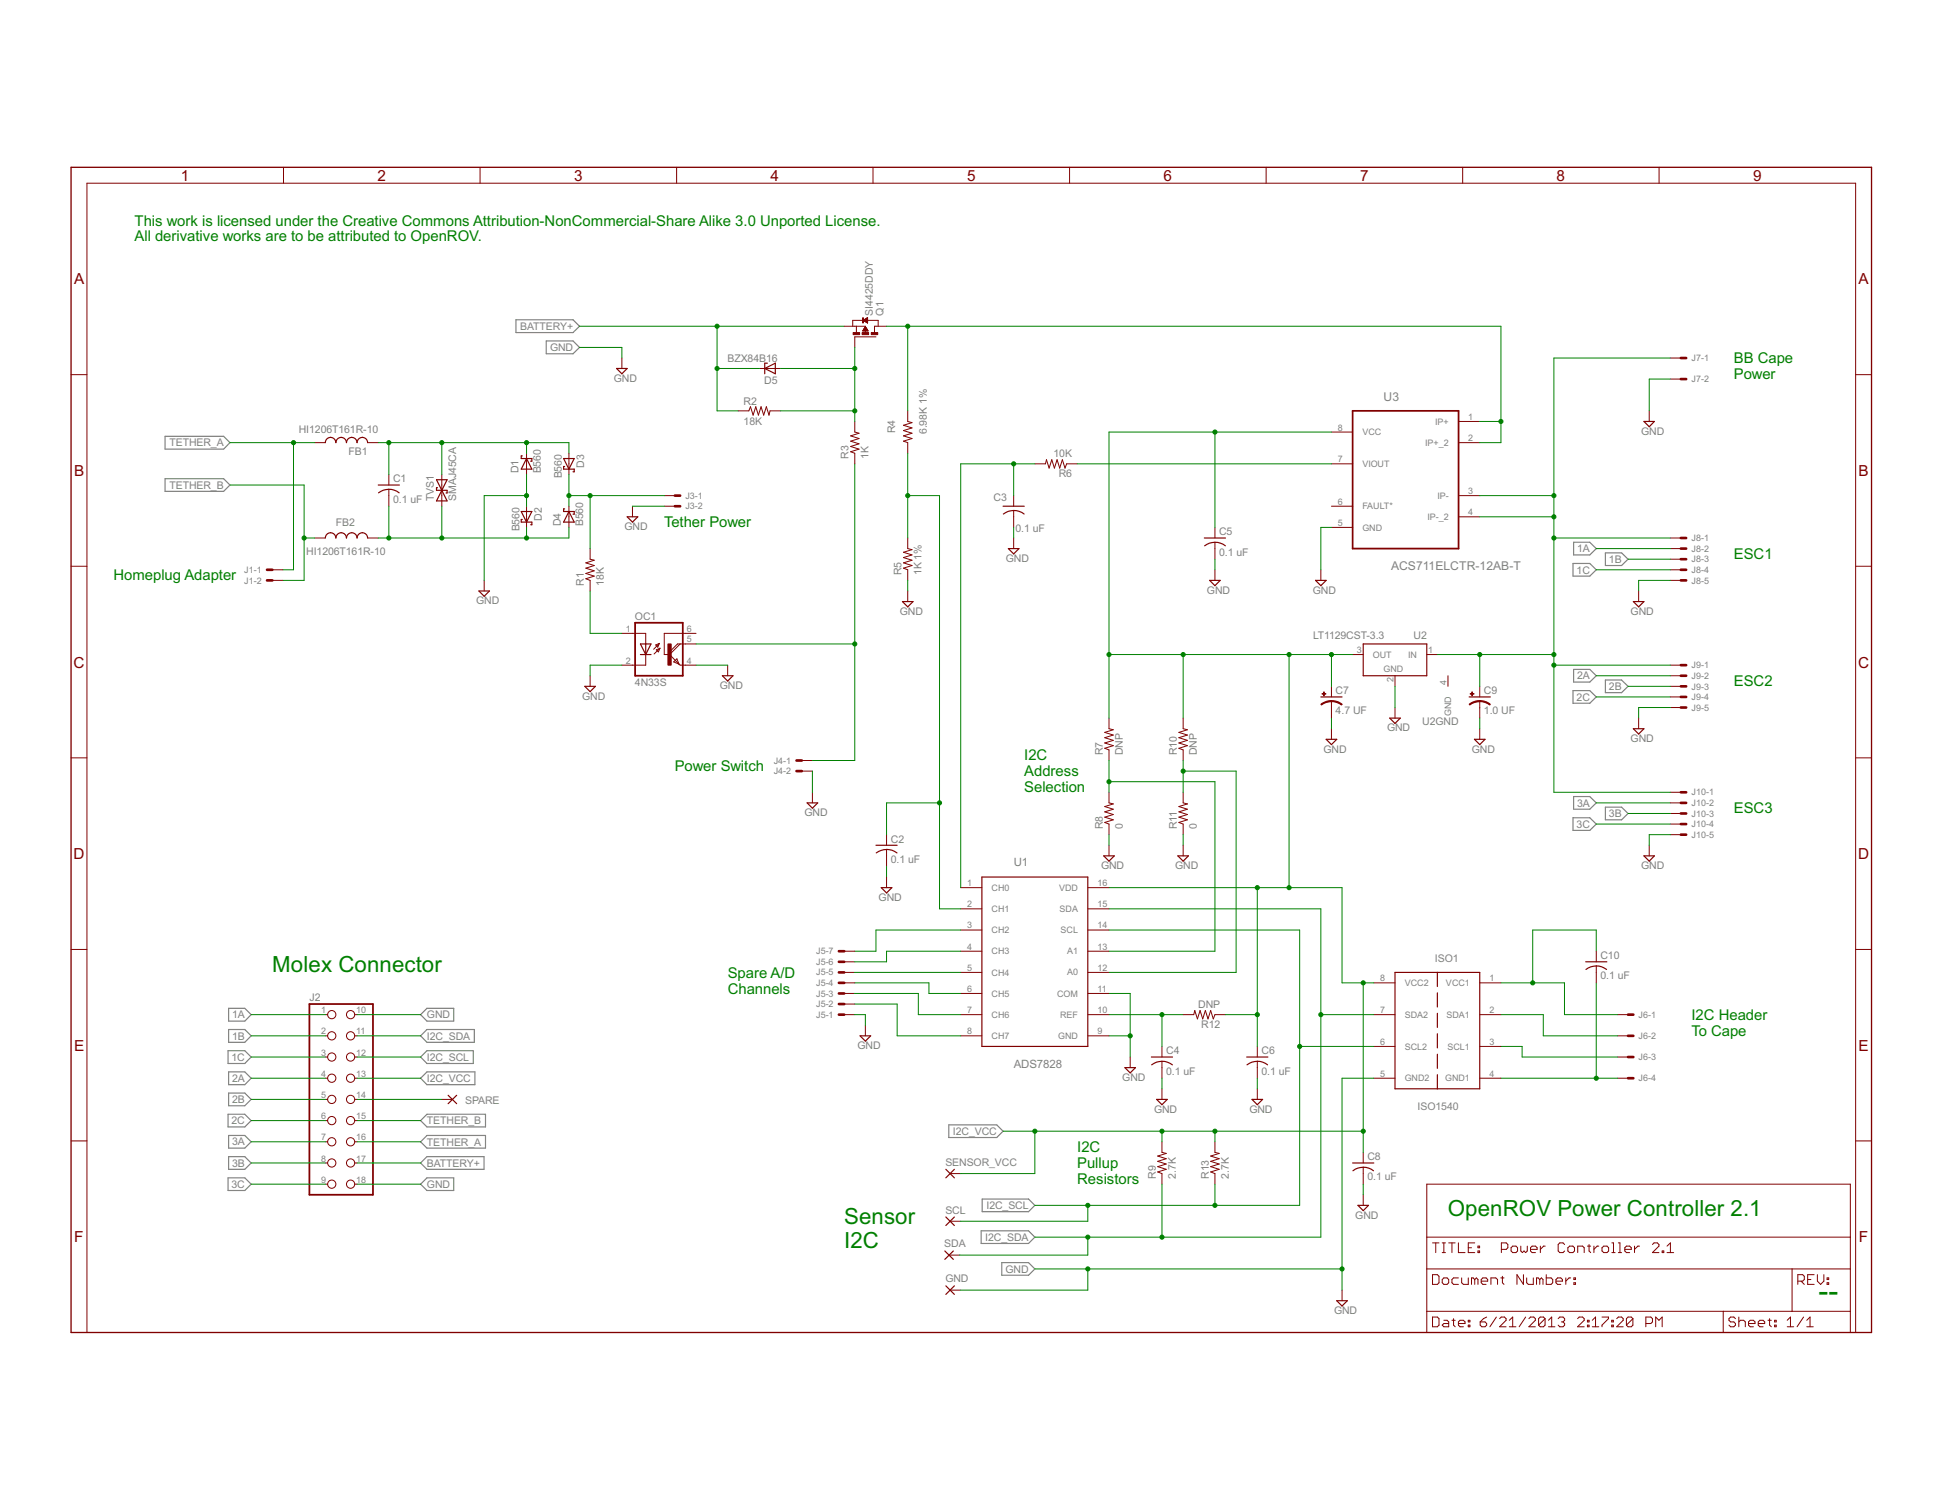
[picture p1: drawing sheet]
<svg xmlns="http://www.w3.org/2000/svg" width="279mm" height="216mm" viewBox="0 0 279 216" stroke-linecap="round" stroke-linejoin="round" font-family="sans-serif">
<g fill="none" stroke="#808080" stroke-width=".17">
<path d="M74.2 46h8.2l1 .9-1 .9h-8.2zM78.6 49h3.8l1 1-1 .9h-3.8zM23.7 62.8h8.5l.9 .9-.9 .9h-8.5zM23.7 68.9h8.5l.9 .9-.9 .9h-8.5zM226.4 78h2.3l1 .9-1 .9h-2.3zM231 79.5h2.3l.9 .9-.9 .9h-2.3zM226.3 81h2.4l1 1-1 .9h-2.4zM226.3 99.3h2.4l1 .9-1 1h-2.4zM226.4 96.3h2.3l1 .9-1 .9h-2.3zM231 97.8h2.3l.9 .9-.9 .9h-2.3zM226.3 117.6h2.4l1 .9-1 .9h-2.4zM226.4 114.6h2.3l1 .9-1 .9h-2.3z"/>
<path d="M231 116.1h2.3l.9 .9-.9 .9h-2.3zM32.8 151.1h2.4l.9 .9-.9 1h-2.4zM32.9 145h2.3l.9 .9-.9 1h-2.3zM32.9 148.1h2.3l.9 .9-.9 .9h-2.3zM32.9 154.2h2.3l.9 .9-.9 .9h-2.3zM32.9 157.2h2.3l.9 .9-.9 .9h-2.3zM60.5 145.9l.9-.9h3.9v1.9h-3.9zM60.5 149l.9-.9h6.8v1.8h-6.8zM60.5 152l.9-.9h6.7v1.9h-6.7zM60.5 155.1l.9-.9h6.9v1.8h-6.9zM32.8 169.4h2.4l.9 .9-.9 .9h-2.4zM32.8 160.3h2.4l.9 .9-.9 .9h-2.4z"/>
<path d="M32.9 163.3h2.3l.9 .9-.9 .9h-2.3zM32.9 166.4h2.3l.9 .9-.9 .9h-2.3zM60.5 170.3l.9-.9h3.9v1.8h-3.9zM60.5 164.2l.9-.9h8.4v1.8h-8.4zM60.5 161.2l.9-.9h8.4v1.8h-8.4zM60.5 167.3l.9-.9h8.2v1.8h-8.2zM136.5 161.8h6.9l.9 .9-.9 .9h-6.9zM141.2 177h6.8l.9 .9-.9 1h-6.8zM141.3 172.5h6.7l.9 .9-.9 .9h-6.7zM144.1 181.6h3.9l.9 .9-.9 .9h-3.9z"/>
</g>
<path d="M10.2 24.1h259.1v167.6h-259.1z" fill="none" stroke="#800000" stroke-width=".19"/>
<g fill="none" stroke="#800000" stroke-width=".14">
<path d="M40.8 24.1v2.3M69.1 24.1v2.3M97.3 24.1v2.3M125.6 24.1v2.3M153.9 24.1v2.3M182.2 24.1v2.3M210.4 24.1v2.3M238.7 24.1v2.3M10.2 53.9h2.3M89.5 51.5v1.5M106.2 59.1h1.5l.3-.6 .4 1.2 .3-1.2 .4 1.2 .4-1.2 .4 1.2 .4-1.2 .3 1.2 .2-.6h1.5M109.3 53h3"/>
<path d="M121.5 46.9h3v1M122.7 46.9v-.8h3.6v.8M123.2 46.9v.9M124.1 47.6h.8M124.2 47.5h.7M124.2 47.5h.6M124.2 47.4h.6M124.3 47.4h.4M124.3 46.1h.5M124.3 47.3h.4M124.3 46h.5M124.4 47.2h.3"/>
<path d="M124.4 46.2h.4M124.4 47.2h.2M124.4 46h.4M124.4 47.1h.2M124.4 45.9h.4M124.5 47.1h.1M124.5 45.9h.3M124.5 47l.4 .6h-.8zM124.5 47h.1M124.5 46.3h.3M124.6 46.3h.2M124.6 45.8h.2"/>
<path d="M124.7 46.4h.1M124.7 45.7h.1M124.8 46.4h.1M124.8 45.7h.1M124.8 46.5h.1M124.8 45.7l-.6 .4 .6 .4M124.8 45.7v.8M126 48.5h-3v1.5M127.6 46.9h-1.8v.9M130.6 59.1v1.5l.6 .2-1.2 .4 1.2 .4-1.2 .3 1.2 .4-1.2 .4 1.2 .4-1.2 .4 .6 .2v1.5M237.3 59.1v1.5M240.3 51.5h1.5"/>
<path d="M240.3 54.5h1.5M267 53.9h2.3M45.3 77.4h1.5M45.3 63.7h1.5M52.9 77.4h1.5M52.9 63.7h1.5M55.9 68.2v1.6M55.9 70.4v2.4M63.6 68.2v4.6M75.8 65.2v3M75.8 72.8v3.1M81.9 65.2v3"/>
<path d="M81.9 72.8v3.1M84.9 78.9v1.5l.6 .2-1.2 .4 1.2 .3-1.2 .4 1.2 .4-1.2 .4 1.2 .4-1.2 .3 .6 .3v1.5M91 72.8v1.5M95.6 71.3h1.5M95.6 72.8h1.5M123 60.6v1.5l.6 .2-1.2 .4 1.2 .4-1.2 .4 1.2 .3-1.2 .4 1.2 .4-1.2 .4 .6 .2v1.5M130.6 77.4v1.5l.6 .2-1.2 .3 1.2 .4-1.2 .4 1.2 .4-1.2 .4 1.2 .3-1.2 .4 .6 .3v1.5M145.8 71.3v1.5M145.8 73.4v2.5M145.8 77.4v1.5M148.9 66.7h1.5l.2-.6 .3 1.2 .4-1.2 .4 1.2 .4-1.2 .4 1.2 .3-1.2 .4 1.2 .3-.6h1.5M174.8 75.9v1.5"/>
<path d="M174.8 78v2.4M191.6 72.8h3M191.6 62.1h3M191.6 75.9h3M191.6 66.7h3M209.8 71.3h3.1M209.8 63.7h3.1M209.8 74.3h3.1M209.8 60.6h3.1M240.3 77.4h1.5M240.3 78.9h1.5M10.2 81.4h2.3"/>
<path d="M39.2 82h1.5M39.2 83.5h1.5M69.7 83.5v1.5M84.9 97.2v1.5M89.5 91.1h3.4v1.5M92.9 94.1v1.6h-3.4M94.3 92.8l.6-.3-.3 .6zM94.4 93.5l.6-.3-.3 .6zM94.9 92.5l-.9 .9M95 93.2l-.9 .9M96.3 94.1l1.4 1.4M96.9 95.2l.5-.4 .3 .7z"/>
<path d="M97.7 95.5l.2 .2h2.2M97.9 92.6l-1.6 1.5M100.1 91.1h-4.5v3h.7M100.1 92.6h-2.6l-1.2 1.2M104.7 95.7v1.5M130.6 85v1.5M174.8 82v1.5M190 82v1.5M191.6 98.7v1.5M194.6 94.1h1.5M200.7 97.2v1.5M205.3 94.1h1.5"/>
<path d="M208.3 97.2v1.5M212.9 98.7v1.5M235.8 85v1.5M240.3 82h1.5M240.3 83.5h1.5M240.3 80.4h1.5M240.3 95.7h1.5M240.3 97.2h1.5M240.3 98.7h1.5M267 81.4h2.3M10.2 109h2.3M115.4 109.4h1.5"/>
<path d="M115.4 110.9h1.5M116.9 114v1.5M159.6 114v1.5l.6 .1-1.3 .4 1.3 .4-1.3 .4 1.3 .4-1.3 .3 1.3 .4-1.3 .4 .7 .2v1.6M159.6 103.3v1.5l.6 .2-1.3 .3 1.3 .4-1.3 .4 1.3 .4-1.3 .4 1.3 .4-1.3 .3 .7 .3v1.5M170.2 114v1.5l.6 .1-1.2 .4 1.2 .4-1.2 .4 1.2 .4-1.2 .3 1.2 .4-1.2 .4 .6 .2v1.6M170.2 103.3v1.5l.6 .2-1.2 .3 1.2 .4-1.2 .4 1.2 .4-1.2 .4 1.2 .4-1.2 .3 .6 .3v1.5M191.6 100.9v2.4M191.6 104.8v1.5M200.7 101.8v1.5M212.9 100.9v2.4M212.9 104.8v1.5M235.8 103.3v1.5"/>
<path d="M240.3 100.2h1.5M240.3 101.8h1.5M240.3 114h1.5M240.3 115.5h1.5M240.3 117h1.5M240.3 118.5h1.5M267 109h2.3M10.2 136.6h2.3M121.5 136.8h1.5M121.5 139.9h1.5M121.5 138.3h1.5M127.6 120.1v1.5"/>
<path d="M127.6 122.2v2.4M127.6 126.2v1.5M138.2 127.7h3.1M138.2 130.7h3.1M138.2 133.8h3.1M138.2 136.8h3.1M138.2 139.9h3.1M156.5 127.7h3.1M156.5 130.7h3.1M156.5 133.8h3.1M156.5 136.8h3.1M156.5 139.9h3.1"/>
<path d="M159.6 121.6v1.5M170.2 121.6v1.5M229.7 136.8v1.5M229.7 138.9v2.5M237.3 121.6v1.5M240.3 120.1h1.5M267 136.6h2.3M46.8 145.9h.3M46.8 149h.3M46.8 152h.3M46.8 155.1h.3M46.8 158.1h.3"/>
<path d="M51 145.9h.4M51 149h.4M51 152h.4M51 155.1h.4M51 158.1h.4M63.6 158.1h1.5M121.5 145.9h1.5M121.5 142.9h1.5M121.5 144.4h1.5M121.5 141.4h1.5M124.5 147.5v1.5M138.2 145.9h3.1"/>
<path d="M138.2 149h3.1M138.2 142.9h3.1M156.5 145.9h3.1M156.5 149h3.1M156.5 142.9h3.1M162.6 152v1.6M167.2 150.5v1.5M167.2 152.7v2.4M167.2 156.6v1.5M170.2 145.9h1.5l.2-.5 .4 1.2 .4-1.2 .3 1.2 .4-1.2 .4 1.2 .4-1.2 .4 1.2 .2-.7h1.5M180.9 150.5v1.5M180.9 152.7v2.4"/>
<path d="M180.9 156.6v1.5M197.7 145.9h3M197.7 155.1h3M197.7 141.4h3M197.7 150.5h3M212.9 145.9h3M212.9 155.1h3M212.9 141.4h3M212.9 150.5h3M232.7 145.9h1.5M232.7 149h1.5M232.7 152h1.5"/>
<path d="M232.7 155.1h1.5M10.2 164.1h2.3M46.8 170.3h.3M46.8 161.2h.3M46.8 164.2h.3M46.8 167.3h.3M51 170.3h.4M51 161.2h.4M51 164.2h.4M51 167.3h.4M136.7 168.8h1.5M136.7 175.7h1.5"/>
<path d="M167.2 164.2v1.6l.6 .1-1.2 .4 1.2 .4-1.2 .3 1.2 .4-1.2 .4 1.2 .4-1.2 .4 .6 .2v1.5M174.8 164.2v1.6l.6 .1-1.2 .4 1.2 .4-1.2 .3 1.2 .4-1.2 .4 1.2 .4-1.2 .4 .6 .2v1.5M196.1 165.8v1.5M196.1 167.9v2.4M196.1 171.9v1.5M205.3 170.3h60.9v21.4h-60.9zM205.3 177.9h60.9M206.1 178.8h.9M206.6 178.8v1.4M207.5 178.8h.5M207.7 178.8v1.4M208.4 178.8h1"/>
<path d="M208.9 178.8v1.4M209.8 178.8v1.4h1M211.2 179.5h.5M212.2 178.8h-1v1.4h1M212.6 179.9h.3v.3h-.3zM212.6 179.2h.3v.3h-.3zM216 179.7h.7l.2-.2v-.5l-.2-.2h-.7v1.4M217.4 179.5l.2-.3h.5l.2 .3v.4l-.2 .3h-.5l-.2-.3zM218.8 179.2v.7l.2 .3 .3-.3 .2 .3 .2-.3v-.7M220.2 179.7h.9v-.2l-.2-.3h-.5l-.2 .3v.4l.2 .3h.5M221.6 179.2v1M222.3 179.2h-.2l-.5 .5"/>
<path d="M225.1 179l-.2-.2h-.5l-.2 .2v.9l.2 .3h.5l.2-.3M225.6 179.5l.2-.3h.5l.2 .3v.4l-.2 .3h-.5l-.2-.3zM228.4 179.2h.5M228.6 179v.9l.3 .3M229.3 179.2v1M230 179.2h-.2l-.5 .5M230.5 179.5l.2-.3h.5l.2 .3v.4l-.2 .3h-.5l-.2-.3zM231.9 178.8h.2v1.4M232.8 178.8h.3v1.4M233.8 179.7h.9v-.2l-.2-.3h-.5l-.2 .3v.4l.2 .3h.5M235.2 179.2v1M235.9 179.2h-.3l-.4 .5"/>
<path d="M237.7 179l.3-.2h.4l.3 .2v.2l-1 1h1M239.1 179.9h.3v.3h-.3zM239.8 179.2l.5-.4v1.4M267 164.1h2.3M12.5 191.7v-165.3h254.5v165.3M136.5 180.5h1.6M136.7 185.6h1.5M193.1 185.6v1.5M205.3 182.5h60.9M205.3 188.6h60.9M206.1 183.3h.7l.2 .3v.9l-.2 .2h-.7zM206.1 189.4h.7l.2 .3v.9l-.2 .2h-.7z"/>
<path d="M207.5 184l.2-.2h.5l.2 .2v.5l-.2 .2h-.5l-.2-.2zM207.5 180.2h.5M207.7 189.9h.5l.2 .2v.7h-.7l-.2-.2 .2-.2h.7M208.9 189.9h.5M209.1 189.7v.9l.3 .2M209.8 190.4h1v-.3l-.3-.2h-.4l-.3 .2v.5l.3 .2h.4M209.8 183.8h-.7l-.2 .2v.5l.2 .2h.7M210.3 183.8v.7l.2 .2h.7v-.9M211.2 190.6h.3v.2h-.3zM211.2 189.9h.3v.2h-.3zM212.2 184l-.3-.2h-.2v.9M212.2 184l.2-.2 .2 .2v.7"/>
<path d="M212.2 184v.7M213 190.1h.7l.2 .3v.2l-.2 .2h-.5l-.2-.2zM213.1 184.3h.9v-.3l-.2-.2h-.5l-.2 .2v.5l.2 .2h.5M213.9 189.4l-.5 .3-.4 .4M214.5 184.7v-.9h.7l.3 .2v.7M215.3 189.4l-.9 1.4M215.8 189.7l.2-.3h.5l.2 .3v.2l-.9 .9h.9M215.9 183.8h.5M216.2 183.6v.9l.2 .2M217.1 190.8h1M217.1 189.9l.5-.5v1.4M219.2 183.3v1.4l-1-1.4v1.4"/>
<path d="M219.5 189.4l-.9 1.4M219.6 183.8v.7l.3 .2h.7v-.9M220 189.7l.2-.3h.5l.2 .3v.2l-.9 .9h.9M221.5 184l-.2-.2h-.2v.9M221.5 184v.7M221.5 184l.3-.2 .2 .2v.7M222.3 189.7v.9l-.2 .2h-.5l-.2-.2M222.3 189.7l-.2-.3h-.5l-.2 .3v.9M222.3 189.7l-.9 .9M222.5 183.3v1.4h.7l.2-.2v-.5l-.2-.2h-.7M222.8 190.8h.9M222.8 189.9l.4-.5v1.4"/>
<path d="M223.9 184.3h.9v-.3l-.2-.2h-.5l-.2 .2v.5l.2 .2h.5M224.2 189.7l.2-.3h.5l.2 .3v.2l-.2 .2M224.6 190.1h.3M224.9 190.1l.2 .3v.2l-.2 .2h-.5l-.2-.2M225.3 183.8v.9M226 183.8h-.3l-.4 .5M226.4 184.5h.3v.2h-.3zM226.4 183.8h.3v.2h-.3zM227 189.7l.2-.3h.5l.2 .3v.2l-.9 .9h.9M227 180.2v-1h.7l.2 .3v.7M228.4 190.6h.2v.2h-.2zM228.4 189.9h.2v.2h-.2z"/>
<path d="M229.1 190.8h.9M229.1 189.9l.5-.5v1.4M230.5 189.4h.9v.3l-.9 .9v.2M231.9 190.6h.2v.2h-.2zM231.9 189.9h.2v.2h-.2zM231.9 180.2h.5M232.6 189.7l.2-.3h.5l.2 .3v.2l-.9 .9h.9M232.8 180.2h.5M234.9 189.7v.9l-.2 .2h-.5l-.2-.2M234.9 189.7l-.2-.3h-.5l-.2 .3v.9M234.9 189.7l-.9 .9M236.8 190.4h.7l.2-.3v-.4l-.2-.3h-.7v1.4"/>
<path d="M238.2 190.8v-1.4l.5 .5 .4-.5v1.4M239.8 180.2h1M247.9 188.6v3.1M249.7 189.7l-.3-.3h-.4l-.2 .3v.2l.2 .2h.4l.3 .3v.2l-.3 .2h-.4l-.2-.2M250.2 190.1l.2-.2h.5l.2 .2v.7M250.2 189.4v1.4M251.6 190.4h.9v-.3l-.2-.2h-.5l-.2 .2v.5l.2 .2h.5M253 190.4h.9v-.3l-.2-.2h-.5l-.2 .2v.5l.2 .2h.5M254.4 189.9h.4M254.6 189.7v.9l.2 .2M255.3 190.6h.2v.2h-.2zM255.3 189.9h.2v.2h-.2z"/>
<path d="M257.1 190.8h1M257.1 189.9l.5-.5v1.4M257.8 182.5v6.1M258.7 184.3h.7l.2-.3v-.4l-.2-.3h-.7v1.4M259.1 184.3l.5 .4M259.5 189.4l-.9 1.4M259.9 190.8h1M259.9 189.9l.5-.5v1.4M260.1 184h.4M261 183.3h-.9v1.4h.9M261.5 183.3v1l.4 .4 .5-.4v-1M262.9 184.5h.2v.2h-.2z"/>
<path d="M262.9 183.8h.2v.2h-.2z"/>
<circle cx="47.7" cy="158.1" r=".59"/>
<circle cx="47.7" cy="155.1" r=".59"/>
<circle cx="47.7" cy="152" r=".59"/>
<circle cx="47.7" cy="149" r=".59"/>
<circle cx="47.7" cy="145.9" r=".59"/>
<circle cx="50.4" cy="145.9" r=".59"/>
<circle cx="50.4" cy="149" r=".59"/>
<circle cx="50.4" cy="152" r=".59"/>
<circle cx="50.4" cy="155.1" r=".59"/>
<circle cx="50.4" cy="158.1" r=".59"/>
<circle cx="47.7" cy="170.3" r=".59"/>
<circle cx="47.7" cy="161.2" r=".59"/>
<circle cx="47.7" cy="167.3" r=".59"/>
<circle cx="47.7" cy="164.2" r=".59"/>
<circle cx="50.4" cy="170.3" r=".59"/>
<circle cx="50.4" cy="161.2" r=".59"/>
<circle cx="50.4" cy="164.2" r=".59"/>
<circle cx="50.4" cy="167.3" r=".59"/>
</g>
<g fill="none" stroke="#800000" stroke-width=".17">
<path d="M88.7 53h1.5l-.7 .8zM110 53l1.5-.8v1.6zM110.4 52.2h-.4v1.6M46.8 63.7a.76 .76 0 0 1 .8-.8 .76 .76 0 0 1 .7 .8 .76 .76 0 0 1 .8-.8 .76 .76 0 0 1 .7 .8 .76 .76 0 0 1 .8-.8 .76 .76 0 0 1 .8 .8 .76 .76 0 0 1 .7-.8 .76 .76 0 0 1 .8 .8M46.8 77.4a.76 .76 0 0 1 .8-.8 .76 .76 0 0 1 .7 .8 .76 .76 0 0 1 .8-.8 .76 .76 0 0 1 .7 .8 .76 .76 0 0 1 .8-.8 .76 .76 0 0 1 .8 .8 .76 .76 0 0 1 .7-.8 .76 .76 0 0 1 .8 .8M54.4 69.8h3.1M54.5 70.9a2.41 2.41 0 0 1 2.9 0M62.8 69l1.5 3.1h-1.5l1.5-3.1zM62.9 70.1h-.1v.4h1.5v.4h-.1M75 73.6h1.5l-.7 1.5zM75.1 65.6h-.1v.4h1.5v.3h-.2M75.1 74.7h-.1v.4h1.5v.4h-.2"/>
<path d="M75.8 66l.7 1.5h-1.5zM81.1 66h1.5l-.7 1.5zM81.2 67.1h-.1v.4h1.5v.4h-.2M81.2 73.2h-.1v.4h1.5v.4h-.2M81.9 73.6l.7 1.5h-1.5zM90.2 74.3h1.6l-.8 .8zM144.3 72.8h3.1M144.4 73.9a2.45 2.45 0 0 1 2.9 0M145.1 78.9h1.5l-.8 .8zM173.3 77.4h3M173.3 78.5a2.45 2.45 0 0 1 3 0M236.5 60.6h1.5l-.7 .8z"/>
<path d="M68.9 85h1.5l-.7 .8zM84.1 98.7h1.6l-.8 .8zM92.1 92.6h1.6l-.8 1.5zM92.1 94.1h1.6M92.9 92.6v1.5M103.9 97.2h1.6l-.8 .8zM129.8 86.5h1.6l-.8 .8zM174 83.5h1.6l-.8 .7zM189.3 83.5h1.5l-.8 .7zM196.1 92.6h9.2v4.6h-9.2zM235 86.5h1.5l-.7 .8zM116.1 115.5h1.5l-.7 .7z"/>
<path d="M190 100.2h3.1M190.8 106.3h1.5l-.7 .8zM199.9 103.3h1.6l-.8 .8zM211.4 100.2h3M212.1 106.3h1.6l-.8 .8zM235 104.8h1.5l-.7 .8zM126 121.6h3.1M126.1 122.7a2.45 2.45 0 0 1 3 0M126.8 127.7h1.5l-.7 .7zM141.3 126.2h15.2v24.3h-15.2zM158.8 123.1h1.5l-.7 .8zM169.5 123.1h1.5l-.8 .8z"/>
<path d="M200.7 139.9h12.2v16.7h-12.2zM206.8 139.9v2M228.1 138.3h3.1M228.2 139.4a2.41 2.41 0 0 1 2.9 0M236.5 123.1h1.5l-.7 .8zM64.5 157.5l1.2 1.2M65.7 157.5l-1.2 1.2M123.7 149h1.6l-.8 .8zM161.8 153.6h1.6l-.8 .7zM165.7 152h3M165.7 153.2a2.45 2.45 0 0 1 3 0M166.4 158.1h1.5l-.7 .8z"/>
<path d="M179.4 152h3M179.4 153.2a2.41 2.41 0 0 1 3 0M180.1 158.1h1.6l-.8 .8zM206.8 142.8v2M206.8 145.8v2M206.8 148.7v2M206.8 151.6v2.1M206.8 154.6v2M135.9 179.9l1.3 1.2M136.1 168.2l1.2 1.2M136.1 175l1.2 1.3M137.2 179.9l-1.3 1.2"/>
<path d="M137.3 168.2l-1.2 1.2M137.3 175l-1.2 1.3M194.6 167.3h3.1M194.6 168.4a2.41 2.41 0 0 1 3 0M195.4 173.4h1.5l-.8 .7zM136.1 185l1.2 1.2M137.3 185l-1.2 1.2M192.3 187.1h1.5l-.7 .8z"/>
</g>
<g fill="none" stroke="#800000" stroke-width=".38">
<path d="M241.8 51.5h.8M241.8 54.5h.8M97.1 71.3h.8M97.1 72.8h.8M241.8 77.4h.8M241.8 78.9h.8M38.4 82h.8M38.4 83.5h.8M241.8 82h.8M241.8 83.5h.8M241.8 80.4h.8M241.8 95.7h.8"/>
<path d="M241.8 97.2h.8M241.8 98.7h.8M114.6 109.4h.8M114.6 110.9h.8M241.8 100.2h.8M241.8 101.8h.8M241.8 114h.8M241.8 115.5h.8M241.8 117h.8M241.8 118.5h.8M120.7 139.9h.8M120.7 138.3h.8"/>
<path d="M120.7 136.8h.8M241.8 120.1h.8M120.7 145.9h.8M120.7 144.4h.8M120.7 142.9h.8M120.7 141.4h.8M234.2 145.9h.8M234.2 149h.8M234.2 152h.8M234.2 155.1h.8"/>
</g>
<path d="M194.6 59.1h15.2v19.8h-15.2zM91.4 89.6h6.8v7.6h-6.8zM44.5 144.4h9.2v27.5h-9.2z" fill="none" stroke="#800000" stroke-width=".25"/>
<g fill="#800000" stroke="#800000" stroke-width=".14">
<path d="M96.1 92.6h.5v3.1h-.5z"/>
<path d="M125.3 47.8h1v.3h-1z"/>
<path d="M124 47.8h1v.3h-1z"/>
<path d="M122.7 47.8h1v.3h-1z"/>
<path d="M124.1 45.7h.1v.8h-.1z"/>
<path d="M190.2 99.8h.6h-.6z"/>
<path d="M190.4 99.5h.1v.6h-.1z"/>
<path d="M211.5 99.8h.6h-.6z"/>
<path d="M211.8 99.5v.6z"/>
</g>
<g fill="#800000" stroke="#800000" stroke-width=".14">
<path d="M191.6 100.8a2.31 2.31 0 0 1 1.5 .5l-.1 .1a2.39 2.39 0 0 0-1.4-.5z" fill-rule="evenodd"/>
<path d="M190 101.3l.2-.1a2.31 2.31 0 0 1 1.4-.4v.1a2.39 2.39 0 0 0-1.5 .5z" fill-rule="evenodd"/>
<path d="M212.9 100.8a2.23 2.23 0 0 1 1.5 .5l-.1 .1a2.39 2.39 0 0 0-1.4-.5z" fill-rule="evenodd"/>
<path d="M211.4 101.3l.1-.1a2.31 2.31 0 0 1 1.4-.4v.1a2.39 2.39 0 0 0-1.4 .5z" fill-rule="evenodd"/>
</g>
<g fill="none" stroke="#008000" stroke-width=".14">
<path d="M83.4 50h6.1v1.5M83.4 46.9h38.1M103.2 46.9v12.2h3M103.2 53h6.1M112.3 59.1h10.7M112.3 53h10.7M123 50v10.6M127.6 46.9h88.3v16.8h-3M130.6 46.9v12.2M240.3 54.5h-3v4.6M240.3 51.5h-16.7v62.5h16.7M33.1 69.8h10.7v13.7h-3.1"/>
<path d="M33.1 63.7h12.2M42.2 63.7v18.3h-1.5M43.8 77.4h1.5M54.4 63.7h27.5v1.5M55.9 63.7v4.5M55.9 72.8v4.6M63.6 63.7v4.5M63.6 72.8v4.6M75.8 71.3h-6.1v12.2M75.8 63.7v1.5M75.8 68.2v4.6M75.8 75.9v1.5"/>
<path d="M81.9 71.3h13.7M81.9 75.9v1.5h-27.5M81.9 68.2v4.6M84.9 71.3v7.6M91 72.8h4.6M123 66.7v42.7h-6.1M130.6 71.3h4.6v59.4h3M130.6 65.2v12.2M145.8 66.7v4.6M145.8 75.9v1.5M148.9 66.7h-10.7v61M155 66.7h36.6"/>
<path d="M174.8 62.1v13.8M191.6 62.1h-32v41.2M191.6 75.9h-1.6v6.1M212.9 71.3h10.7M212.9 74.3h10.7M212.9 60.6h3M223.6 77.4h16.7M229.7 78.9h10.6M84.9 85v6.1h4.6M89.5 95.7h-4.6v1.5M100.1 95.7h4.6M100.1 92.6h22.9"/>
<path d="M130.6 83.5v1.5M159.6 94.1h35M170.2 94.1v9.2M174.8 80.4v1.6M185.5 94.1v33.6M191.6 94.1v4.6M200.7 98.7v3.1M206.8 94.1h16.8M212.9 94.1v4.6M223.6 95.7h16.7M229.7 82h10.6M229.7 97.2h10.6"/>
<path d="M234.2 80.4h6.1M234.2 98.7h6.1M240.3 83.5h-4.5v1.5M116.9 110.9v3.1M135.2 115.5h-7.6v4.6M159.6 109.4v4.6M159.6 112.4h15.2v24.4h-15.2M170.2 109.4v4.6M170.2 110.9h7.6v29h-18.2M191.6 103.3v1.5M212.9 103.3v1.5M229.7 100.2h10.6"/>
<path d="M229.7 115.5h10.6M229.7 118.5h10.6M234.2 117h6.1M240.3 101.8h-4.5v1.5M123 139.9h15.2M127.6 124.6v1.6M138.2 136.8h-10.6v1.5h-4.6M138.2 133.8h-12.2v3h-3M159.6 120.1v1.5M159.6 130.7h30.4v47.2h-41.1M159.6 127.7h33.5v13.7h4.6M159.6 133.8h27.4v39.6h-38.1"/>
<path d="M170.2 120.1v1.5M180.9 127.7v22.8M229.7 136.8v-3h-9.2v7.6M240.3 120.1h-3v1.5M36.1 149h10.7M36.1 155.1h10.7M36.1 145.9h10.7M36.1 152h10.7M36.1 158.1h10.7M51.4 149h9.1M51.4 155.1h9.1M51.4 145.9h9.1"/>
<path d="M51.4 152h9.1M51.4 158.1h12.2M123 144.4h6.1v4.6h9.1M123 142.9h9.1v3h6.1M123 141.4h10.6v1.5h4.6M123 145.9h1.5v1.6M159.6 149h3M159.6 142.9h3v9.1M159.6 145.9h10.6M167.2 145.9v4.6M167.2 155.1v1.5M176.3 145.9h4.6"/>
<path d="M180.9 155.1v1.5M187 150.5h10.7M190 145.9h7.7M196.1 141.4v24.4M197.7 155.1h-4.6v30.5M215.9 145.9h6.1v3.1h10.7M215.9 155.1h16.8M215.9 141.4h9.2v4.5h7.6M215.9 150.5h3.1v1.5h13.7M229.7 141.4v13.7M36.1 170.3h10.7M36.1 164.2h10.7"/>
<path d="M36.1 161.2h10.7M36.1 167.3h10.7M51.4 170.3h9.1M51.4 164.2h9.1M51.4 161.2h9.1M51.4 167.3h9.1M144.3 162.7h51.8M148.9 162.7v6.1h-10.7M156.5 173.4v2.3h-18.3M156.5 177.9v2.6h-18.4M167.2 162.7v1.5M167.2 170.3v7.6"/>
<path d="M174.8 162.7v1.5M174.8 170.3v3.1M196.1 170.3v1.6M148.9 182.5h44.2M156.5 182.5v3.1h-18.3"/>
</g>
<g fill="#008000" stroke="#008000" stroke-width=".14">
<circle cx="75.8" cy="71.3" r=".3"/>
<circle cx="162.6" cy="149" r=".3"/>
<circle cx="193.1" cy="182.5" r=".3"/>
<circle cx="156.5" cy="182.5" r=".3"/>
<circle cx="223.6" cy="77.4" r=".3"/>
<circle cx="223.6" cy="95.7" r=".3"/>
<circle cx="223.6" cy="71.3" r=".3"/>
<circle cx="223.6" cy="74.3" r=".3"/>
<circle cx="223.6" cy="94.1" r=".3"/>
<circle cx="212.9" cy="94.1" r=".3"/>
<circle cx="123" cy="59.1" r=".3"/>
<circle cx="123" cy="53" r=".3"/>
<circle cx="42.2" cy="63.7" r=".3"/>
<circle cx="43.8" cy="77.4" r=".3"/>
<circle cx="75.8" cy="63.7" r=".3"/>
<circle cx="63.6" cy="63.7" r=".3"/>
<circle cx="55.9" cy="63.7" r=".3"/>
<circle cx="75.8" cy="77.4" r=".3"/>
<circle cx="63.6" cy="77.4" r=".3"/>
<circle cx="55.9" cy="77.4" r=".3"/>
<circle cx="84.9" cy="71.3" r=".3"/>
<circle cx="81.9" cy="71.3" r=".3"/>
<circle cx="215.9" cy="60.6" r=".3"/>
<circle cx="130.6" cy="46.9" r=".3"/>
<circle cx="103.2" cy="53" r=".3"/>
<circle cx="103.2" cy="46.9" r=".3"/>
<circle cx="185.5" cy="127.7" r=".3"/>
<circle cx="170.2" cy="94.1" r=".3"/>
<circle cx="159.6" cy="94.1" r=".3"/>
<circle cx="174.8" cy="62.1" r=".3"/>
<circle cx="180.9" cy="127.7" r=".3"/>
<circle cx="196.1" cy="141.4" r=".3"/>
<circle cx="167.2" cy="162.7" r=".3"/>
<circle cx="174.8" cy="162.7" r=".3"/>
<circle cx="185.5" cy="94.1" r=".3"/>
<circle cx="191.6" cy="94.1" r=".3"/>
<circle cx="196.1" cy="162.7" r=".3"/>
<circle cx="148.9" cy="162.7" r=".3"/>
<circle cx="180.9" cy="145.9" r=".3"/>
<circle cx="187" cy="150.5" r=".3"/>
<circle cx="174.8" cy="173.4" r=".3"/>
<circle cx="156.5" cy="173.4" r=".3"/>
<circle cx="190" cy="145.9" r=".3"/>
<circle cx="167.2" cy="177.9" r=".3"/>
<circle cx="156.5" cy="177.9" r=".3"/>
<circle cx="135.2" cy="115.5" r=".3"/>
<circle cx="130.6" cy="71.3" r=".3"/>
<circle cx="229.7" cy="155.1" r=".3"/>
<circle cx="220.5" cy="141.4" r=".3"/>
<circle cx="159.6" cy="112.4" r=".3"/>
<circle cx="170.2" cy="110.9" r=".3"/>
<circle cx="123" cy="92.6" r=".3"/>
<circle cx="145.8" cy="66.7" r=".3"/>
<circle cx="167.2" cy="145.9" r=".3"/>
</g>
<text font-size="4.8" fill="#008000" x="261.6" y="187.1">--</text>
<g font-size="3.6" fill="#008000">
<text x="39.2" y="139.9">Molex Connector</text>
<text x="121.5" y="176">Sensor</text>
<text x="121.5" y="179.5">I2C</text>
<text x="208.3" y="174.9">OpenROV Power Controller 2.1</text>
</g>
<g font-size="2.5" fill="#800000">
<text x="26" y="26">1</text>
<text x="54.3" y="26">2</text>
<text x="82.6" y="26">3</text>
<text x="110.9" y="26">4</text>
<text x="139.1" y="26">5</text>
<text x="167.4" y="26">6</text>
<text x="195.7" y="26">7</text>
<text x="224" y="26">8</text>
<text x="252.2" y="26">9</text>
<text x="10.7" y="40.9">A</text>
<text x="267.4" y="40.9">A</text>
<text x="10.7" y="68.5">B</text>
<text x="267.4" y="68.5">B</text>
<text x="10.6" y="96">C</text>
<text x="267.3" y="96">C</text>
<text x="10.6" y="123.6">D</text>
<text x="267.3" y="123.6">D</text>
<text x="10.7" y="151.1">E</text>
<text x="267.4" y="151.1">E</text>
<text x="10.7" y="178.7">F</text>
<text x="267.4" y="178.7">F</text>
</g>
<g font-size="2.4" fill="#008000">
<text x="19.4" y="32.4">This work is licensed under the Creative Commons Attribution-NonCommercial-Share Alike 3.0 Unported License.</text>
<text x="19.4" y="34.7">All derivative works are to be attributed to OpenROV.</text>
<text x="249.5" y="52.2">BB Cape</text>
<text x="249.5" y="54.5">Power</text>
<text x="95.6" y="75.9">Tether Power</text>
<text x="16.3" y="83.5">Homeplug Adapter</text>
<text x="249.5" y="80.4">ESC1</text>
<text x="249.5" y="98.7">ESC2</text>
<text x="97.1" y="110.9">Power Switch</text>
<text x="147.4" y="109.4">I2C</text>
<text x="147.4" y="111.7">Address</text>
<text x="147.4" y="114">Selection</text>
<text x="249.5" y="117">ESC3</text>
<text x="104.7" y="140.6">Spare A/D</text>
<text x="104.7" y="142.9">Channels</text>
<text x="243.4" y="146.7">I2C Header</text>
<text x="243.4" y="149">To Cape</text>
<text x="155" y="165.8">I2C</text>
<text x="155" y="168">Pullup</text>
<text x="155" y="170.3">Resistors</text>
</g>
<g font-size="1.9" fill="#808080">
<text x="199.1" y="57.6">U3</text>
<text x="200.1" y="82">ACS711ELCTR-12AB-T</text>
</g>
<g font-size="1.8" fill="#808080">
<text x="145.8" y="124.6">U1</text>
<text x="145.8" y="153.6">ADS7828</text>
</g>
<g font-size="1.7" fill="#808080">
<text x="74.9" y="47.5">BATTERY+</text>
<text x="125.6" y="45.4" transform="rotate(-90 125.6 45.4)">SI4425DDY</text>
<text x="127.1" y="45.4" transform="rotate(-90 127.1 45.4)">Q1</text>
<text x="79.1" y="50.5">GND</text>
<text x="104.7" y="52">BZX84B16</text>
<text x="88.3" y="54.9">GND</text>
<text x="107" y="58.2">R2</text>
<text x="110" y="55.2">D5</text>
<text x="24.4" y="64.2">TETHER_A</text>
<text x="43" y="62.3">HI1206T161R-10</text>
<text x="50.2" y="65.5">FB1</text>
<text x="107" y="61.1">18K</text>
<text x="122.1" y="66" transform="rotate(-90 122.1 66)">R3</text>
<text x="125" y="66" transform="rotate(-90 125 66)">1K</text>
<text x="128.8" y="62.3" transform="rotate(-90 128.8 62.3)">R4</text>
<text x="133.3" y="62.5" transform="rotate(-90 133.3 62.5)">6.98K 1%</text>
<text x="151.6" y="65.8">10K</text>
<text x="236.1" y="62.5">GND</text>
<text x="24.4" y="70.3">TETHER_B</text>
<text x="56.5" y="69.4">C1</text>
<text x="74.6" y="68.1" transform="rotate(-90 74.6 68.1)">D1</text>
<text x="77.8" y="68.1" transform="rotate(-90 77.8 68.1)">B560</text>
<text x="80.8" y="68.8" transform="rotate(-90 80.8 68.8)">B560</text>
<text x="84" y="67.3" transform="rotate(-90 84 67.3)">D3</text>
<text x="152.3" y="68.7">R6</text>
<text x="48.3" y="75.7">FB2</text>
<text x="56.5" y="72.3">0.1 uF</text>
<text x="62.4" y="72.1" transform="rotate(-90 62.4 72.1)">TVS1</text>
<text x="65.6" y="72.1" transform="rotate(-90 65.6 72.1)">SMAJ45CA</text>
<text x="74.8" y="76.4" transform="rotate(-90 74.8 76.4)">B560</text>
<text x="78" y="74.9" transform="rotate(-90 78 74.9)">D2</text>
<text x="80.7" y="75.7" transform="rotate(-90 80.7 75.7)">D4</text>
<text x="83.9" y="75.7" transform="rotate(-90 83.9 75.7)">B560</text>
<text x="89.8" y="76.2">GND</text>
<text x="142.9" y="72">C3</text>
<text x="146.1" y="76.5">0.1 uF</text>
<text x="175.4" y="77">C5</text>
<text x="44.1" y="79.8">HI1206T161R-10</text>
<text x="129.7" y="82.7" transform="rotate(-90 129.7 82.7)">R5</text>
<text x="132.6" y="82.7" transform="rotate(-90 132.6 82.7)">1K 1%</text>
<text x="144.7" y="80.8">GND</text>
<text x="175.4" y="79.9">0.1 uF</text>
<text x="226.8" y="82.5">1C</text>
<text x="226.9" y="79.4">1A</text>
<text x="231.5" y="81">1B</text>
<text x="68.5" y="86.9">GND</text>
<text x="84" y="84.2" transform="rotate(-90 84 84.2)">R1</text>
<text x="86.9" y="84.2" transform="rotate(-90 86.9 84.2)">18K</text>
<text x="91.4" y="89.2">OC1</text>
<text x="129.5" y="88.4">GND</text>
<text x="173.7" y="85.4">GND</text>
<text x="188.9" y="85.4">GND</text>
<text x="234.6" y="88.4">GND</text>
<text x="188.9" y="91.9">LT1129CST-3.3</text>
<text x="203.4" y="91.9">U2</text>
<text x="83.7" y="100.6">GND</text>
<text x="91.4" y="98.7">4N33S</text>
<text x="103.6" y="99.1">GND</text>
<text x="192.2" y="99.9">C7</text>
<text x="213.5" y="99.9">C9</text>
<text x="226.8" y="100.8">2C</text>
<text x="226.9" y="97.7">2A</text>
<text x="231.5" y="99.3">2B</text>
<text x="192.2" y="102.8">4.7 UF</text>
<text x="199.6" y="105.2">GND</text>
<text x="204.6" y="104.3">U2GND</text>
<text x="213.5" y="102.8">1.0 UF</text>
<text x="234.6" y="106.7">GND</text>
<text x="158.7" y="108.6" transform="rotate(-90 158.7 108.6)">R7</text>
<text x="161.5" y="108.6" transform="rotate(-90 161.5 108.6)">DNP</text>
<text x="169.3" y="108.6" transform="rotate(-90 169.3 108.6)">R10</text>
<text x="172.2" y="108.6" transform="rotate(-90 172.2 108.6)">DNP</text>
<text x="190.4" y="108.2">GND</text>
<text x="211.7" y="108.2">GND</text>
<text x="115.7" y="117.4">GND</text>
<text x="158.7" y="119.3" transform="rotate(-90 158.7 119.3)">R8</text>
<text x="161.5" y="119.3" transform="rotate(-90 161.5 119.3)">0</text>
<text x="169.3" y="119.3" transform="rotate(-90 169.3 119.3)">R11</text>
<text x="172.2" y="119.3" transform="rotate(-90 172.2 119.3)">0</text>
<text x="226.8" y="119.1">3C</text>
<text x="226.9" y="116">3A</text>
<text x="231.5" y="117.5">3B</text>
<text x="128.2" y="124.1">0.1 uF</text>
<text x="128.2" y="121.2">C2</text>
<text x="158.4" y="125">GND</text>
<text x="169.1" y="125">GND</text>
<text x="236.1" y="125">GND</text>
<text x="126.4" y="129.6">GND</text>
<text x="230.3" y="138">C10</text>
<text x="206.4" y="138.3">ISO1</text>
<text x="230.3" y="140.8">0.1 uF</text>
<text x="33.4" y="146.5">1A</text>
<text x="33.4" y="149.5">1B</text>
<text x="44.5" y="144">J2</text>
<text x="61.4" y="146.5">GND</text>
<text x="61.4" y="149.5">I2C_SDA</text>
<text x="172.4" y="145">DNP</text>
<text x="172.8" y="147.9">R12</text>
<text x="33.3" y="152.6">1C</text>
<text x="33.4" y="155.6">2A</text>
<text x="61.4" y="155.6">I2C_VCC</text>
<text x="61.4" y="152.6">I2C_SCL</text>
<text x="123.4" y="150.9">GND</text>
<text x="161.5" y="155.5">GND</text>
<text x="167.8" y="154.6">0.1 uF</text>
<text x="167.8" y="151.7">C4</text>
<text x="181.5" y="154.6">0.1 uF</text>
<text x="181.5" y="151.7">C6</text>
<text x="33.3" y="161.7">2C</text>
<text x="33.4" y="158.7">2B</text>
<text x="61.4" y="161.7">TETHER_B</text>
<text x="66.9" y="158.8">SPARE</text>
<text x="166" y="160">GND</text>
<text x="179.7" y="160">GND</text>
<text x="204" y="159.7">ISO1540</text>
<text x="33.4" y="164.8">3A</text>
<text x="33.4" y="167.8">3B</text>
<text x="61.4" y="164.8">TETHER_A</text>
<text x="61.4" y="167.8">BATTERY+</text>
<text x="136" y="167.7">SENSOR_VCC</text>
<text x="137.1" y="163.2">I2C_VCC</text>
<text x="196.7" y="166.9">C8</text>
<text x="33.3" y="170.9">3C</text>
<text x="61.4" y="170.9">GND</text>
<text x="141.9" y="173.9">I2C_SCL</text>
<text x="166.3" y="169.6" transform="rotate(-90 166.3 169.6)">R9</text>
<text x="169.2" y="169.6" transform="rotate(-90 169.2 169.6)">2.7K</text>
<text x="173.9" y="169.6" transform="rotate(-90 173.9 169.6)">R13</text>
<text x="176.8" y="169.6" transform="rotate(-90 176.8 169.6)">2.7K</text>
<text x="196.7" y="169.8">0.1 uF</text>
<text x="135.9" y="179.4">SDA</text>
<text x="136" y="174.6">SCL</text>
<text x="141.8" y="178.5">I2C_SDA</text>
<text x="195" y="175.3">GND</text>
<text x="136" y="184.5">GND</text>
<text x="144.7" y="183">GND</text>
<text x="191.9" y="189">GND</text>
</g>
<g font-size="1.4" fill="#808080">
<text x="243.4" y="51.9">J7-1</text>
<text x="243.4" y="55">J7-2</text>
<text x="192.5" y="61.9">8</text>
<text x="196" y="62.6">VCC</text>
<text x="205" y="64.1">IP+_2</text>
<text x="206.5" y="61.1">IP+</text>
<text x="211.2" y="63.5">2</text>
<text x="211.2" y="60.4">1</text>
<text x="98.6" y="71.8">J3-1</text>
<text x="192.5" y="66.5">7</text>
<text x="196" y="67.2">VIOUT</text>
<text x="206.8" y="71.7">IP-</text>
<text x="211.2" y="71.1">3</text>
<text x="98.6" y="73.3">J3-2</text>
<text x="192.5" y="72.6">6</text>
<text x="192.5" y="75.7">5</text>
<text x="196" y="73.3">FAULT*</text>
<text x="196" y="76.3">GND</text>
<text x="205.4" y="74.8">IP-_2</text>
<text x="211.2" y="74.1">4</text>
<text x="243.4" y="77.8">J8-1</text>
<text x="35.1" y="82.4">J1-1</text>
<text x="35.1" y="83.9">J1-2</text>
<text x="243.4" y="79.4">J8-2</text>
<text x="243.4" y="80.9">J8-3</text>
<text x="243.4" y="82.4">J8-4</text>
<text x="243.4" y="83.9">J8-5</text>
<text x="90.1" y="90.9">1</text>
<text x="90.1" y="95.5">2</text>
<text x="98.8" y="90.9">6</text>
<text x="98.8" y="95.5">4</text>
<text x="98.8" y="92.4">5</text>
<text x="195.2" y="93.9">3</text>
<text x="197.5" y="94.6">OUT</text>
<text x="202.6" y="94.6">IN</text>
<text x="205.5" y="93.9">1</text>
<text x="199.1" y="96.6">GND</text>
<text x="200.5" y="98.1" transform="rotate(-90 200.5 98.1)">2</text>
<text x="208.1" y="98.5" transform="rotate(-90 208.1 98.5)">4</text>
<text x="243.4" y="96.1">J9-1</text>
<text x="243.4" y="97.7">J9-2</text>
<text x="243.4" y="99.2">J9-3</text>
<text x="243.4" y="100.7">J9-4</text>
<text x="208.8" y="103" transform="rotate(-90 208.8 103)">GND</text>
<text x="243.4" y="102.2">J9-5</text>
<text x="111.3" y="109.8">J4-1</text>
<text x="111.3" y="111.4">J4-2</text>
<text x="243.4" y="114.4">J10-1</text>
<text x="243.4" y="115.9">J10-2</text>
<text x="243.4" y="117.5">J10-3</text>
<text x="243.4" y="119">J10-4</text>
<text x="243.4" y="120.5">J10-5</text>
<text x="139.1" y="127.5">1</text>
<text x="139.1" y="130.5">2</text>
<text x="142.7" y="128.1">CH0</text>
<text x="142.7" y="131.2">CH1</text>
<text x="152.4" y="128.1">VDD</text>
<text x="152.4" y="131.2">SDA</text>
<text x="157.9" y="127.5">16</text>
<text x="157.9" y="130.5">15</text>
<text x="117.4" y="137.3">J5-7</text>
<text x="139.1" y="133.6">3</text>
<text x="139.1" y="136.6">4</text>
<text x="142.7" y="134.2">CH2</text>
<text x="142.7" y="137.3">CH3</text>
<text x="152.6" y="134.2">SCL</text>
<text x="153.5" y="137.3">A1</text>
<text x="157.9" y="133.6">14</text>
<text x="157.9" y="136.6">13</text>
<text x="117.4" y="143.4">J5-3</text>
<text x="117.4" y="141.8">J5-4</text>
<text x="117.4" y="140.3">J5-5</text>
<text x="117.4" y="138.8">J5-6</text>
<text x="139.1" y="139.6">5</text>
<text x="139.1" y="142.7">6</text>
<text x="142.7" y="140.3">CH4</text>
<text x="142.7" y="143.4">CH5</text>
<text x="152.1" y="143.4">COM</text>
<text x="153.5" y="140.3">A0</text>
<text x="157.9" y="139.6">12</text>
<text x="157.9" y="142.7">11</text>
<text x="198.6" y="141.2">8</text>
<text x="202.1" y="141.8">VCC2</text>
<text x="208" y="141.8">VCC1</text>
<text x="214.3" y="141.2">1</text>
<text x="46.2" y="145.7">1</text>
<text x="46.2" y="148.8">2</text>
<text x="51.2" y="145.7">10</text>
<text x="51.2" y="148.8">11</text>
<text x="117.4" y="146.4">J5-1</text>
<text x="117.4" y="144.9">J5-2</text>
<text x="139.1" y="145.7">7</text>
<text x="139.1" y="148.8">8</text>
<text x="142.7" y="146.4">CH6</text>
<text x="142.7" y="149.5">CH7</text>
<text x="152.2" y="149.5">GND</text>
<text x="152.5" y="146.4">REF</text>
<text x="157.9" y="145.7">10</text>
<text x="157.9" y="148.8">9</text>
<text x="198.6" y="145.7">7</text>
<text x="202.1" y="146.4">SDA2</text>
<text x="208.1" y="146.4">SDA1</text>
<text x="214.3" y="145.7">2</text>
<text x="235.7" y="146.4">J6-1</text>
<text x="235.7" y="149.5">J6-2</text>
<text x="46.2" y="151.8">3</text>
<text x="46.2" y="154.9">4</text>
<text x="51.2" y="151.8">12</text>
<text x="51.2" y="154.9">13</text>
<text x="198.6" y="150.3">6</text>
<text x="198.6" y="154.9">5</text>
<text x="202.1" y="151">SCL2</text>
<text x="202.1" y="155.5">GND2</text>
<text x="207.9" y="155.6">GND1</text>
<text x="208.2" y="151">SCL1</text>
<text x="214.3" y="150.3">3</text>
<text x="214.3" y="154.9">4</text>
<text x="235.7" y="152.5">J6-3</text>
<text x="235.7" y="155.6">J6-4</text>
<text x="46.2" y="157.9">5</text>
<text x="46.2" y="161">6</text>
<text x="51.2" y="157.9">14</text>
<text x="51.2" y="161">15</text>
<text x="46.2" y="164">7</text>
<text x="46.2" y="167.1">8</text>
<text x="51.2" y="164">16</text>
<text x="51.2" y="167.1">17</text>
<text x="46.2" y="170.1">9</text>
<text x="51.2" y="170.1">18</text>
</g>
</svg>
